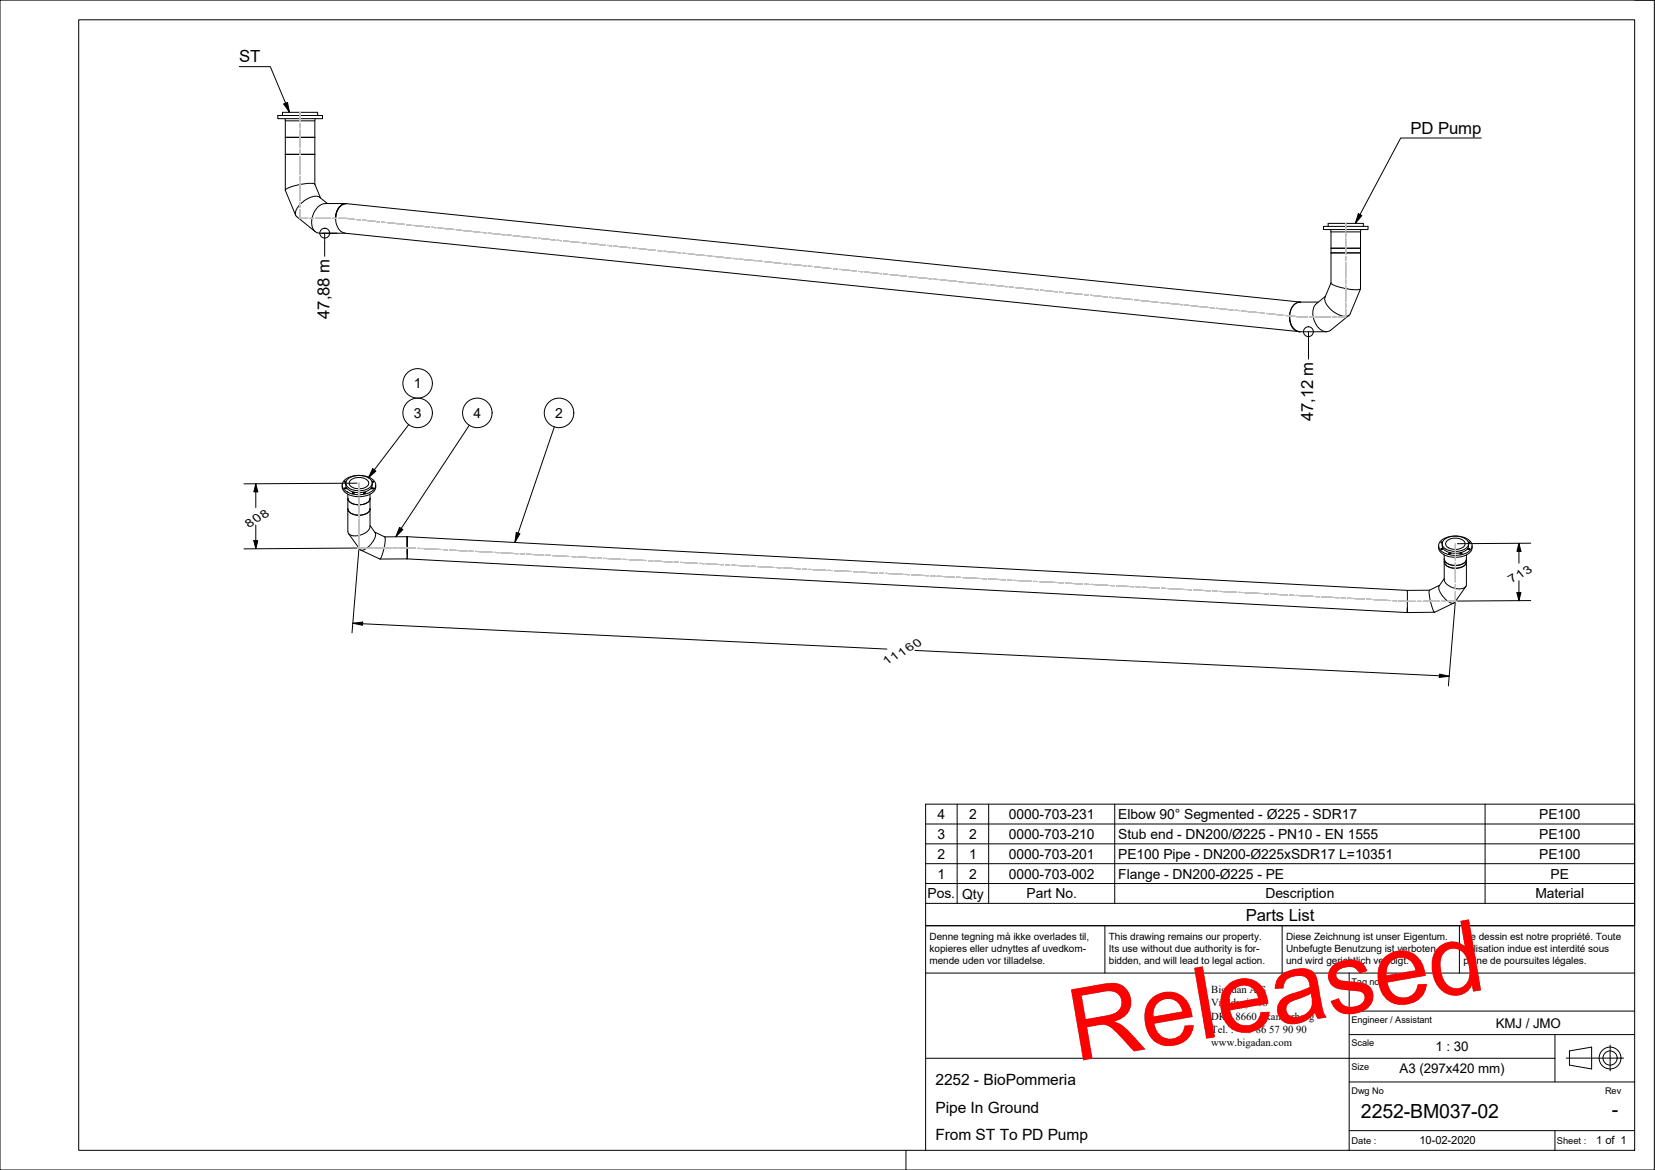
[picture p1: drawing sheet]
<svg xmlns="http://www.w3.org/2000/svg" width="420mm" height="297mm" viewBox="0 0 420 297" stroke-linecap="round" stroke-linejoin="round" font-family="sans-serif">
<!-- layer: 3D Sketch Geometry -->
<g fill="none" stroke="#c0c0c0" stroke-width=".25">
<path d="M76.2 28.5v2.3M76.2 31.3v1.2M76.2 33v4.5M76.2 38v1.2M76.2 39.7v4.5M76.2 44.8v1.1M76.2 46.5v4.5M76.2 51.5v1.1M76.2 53.2v2.2h1.9M78.6 55.4h1M80.1 55.4h3.8M84.4 55.4h1"/>
<path d="M85.9 55.4l4.1 .3M90.5 55.7l1 .1M92.1 55.9l4.2 .4M96.9 56.4l1 .1M98.5 56.5l4.2 .5M103.2 57.1h1.1M104.8 57.2l4.3 .4M109.6 57.7l1.1 .1M111.2 57.9l4.2 .4M116 58.4h1.1M117.6 58.5l4.2 .5M122.3 59l1.1 .1"/>
<path d="M124 59.2l4.2 .4M128.7 59.7l1.1 .1M130.3 59.8l4.3 .5M341.6 56.7v2M341.6 59.2v.9M135.1 60.3l1 .1M136.7 60.5l4.2 .4M141.5 61l1 .1M143 61.2l4.3 .4M147.8 61.7l1.1 .1M149.4 61.8l4.3 .5M154.2 62.3l1.1 .1"/>
<path d="M155.8 62.5l4.3 .4M160.6 63l1.1 .1M162.2 63.1l4.2 .5M167 63.6l1 .1M168.6 63.8l4.2 .4M173.4 64.3l1 .1M174.9 64.5l4.3 .4M179.7 64.9l1.1 .2M181.3 65.1l4.2 .5M186.1 65.6l1.1 .1M187.7 65.8l4.2 .4M192.4 66.2l1.1 .2"/>
<path d="M194.1 66.4l4.2 .5M198.8 66.9l1.1 .1M200.4 67.1l4.3 .4M205.2 67.5l1 .2M206.8 67.7l4.2 .5M211.6 68.2l1 .2M213.2 68.4l4.2 .4M217.9 68.9l1.1 .1M219.5 69l4.3 .5M224.3 69.5l1.1 .2M225.9 69.7l4.3 .4M230.7 70.2l1.1 .1"/>
<path d="M232.3 70.4l4.3 .4M237.1 70.9l1 .1M238.7 71l4.2 .4M243.5 71.5l1 .1M245 71.7l4.3 .4M249.8 72.2l1.1 .1M251.4 72.3l4.3 .5M256.2 72.8l1.1 .1M257.8 73l4.2 .4M262.6 73.5l1 .1M264.2 73.6l4.2 .5M268.9 74.2l1.1 .1"/>
<path d="M270.5 74.3l4.3 .4M275.3 74.8l1.1 .1M276.9 75l4.2 .4M281.7 75.5l1 .1M283.3 75.6l4.2 .5M288 76.1l1.1 .1M289.6 76.3l4.3 .4M294.4 76.8l1.1 .1M296 76.9l4.3 .5M300.8 77.5h1.1M302.4 77.6l4.3 .4M307.2 78.1l1 .1"/>
<path d="M308.8 78.3l4.2 .4M313.6 78.8l1 .1M315.1 78.9l4.3 .5M319.9 79.4l1.1 .1M321.5 79.6l4.3 .4M341.6 60.6v4M341.6 65.1v1M341.6 66.6v4M341.6 71.1v.9M341.6 72.5v4M341.6 77v1M341.6 78.5v2h-1.9"/>
<path d="M326.3 80.1l1.1 .1M327.9 80.2l4 .3M332.4 80.5h1M333.9 80.5h3.9M338.2 80.5h1M91.1 122.7v1.8M91.1 125v.9M91.1 126.3v3.7M91.1 130.5v.8M91.1 131.8v3.7M91.1 135.9v.9M91.1 137.3v1.8h2.1"/>
<path d="M93.7 139.1h1M99.3 139.1h-4.1M99.8 139.1h1M101.3 139.1l4.2 .1M106 139.2l1.1 .1M107.7 139.3l4.3 .2M112.6 139.6h1M114.2 139.6l4.3 .3M119.1 139.9l1 .1M120.7 140l4.4 .2M369.5 138v2.5M125.6 140.2l1.1 .1"/>
<path d="M127.2 140.4l4.3 .2M132.1 140.6l1.1 .1M133.7 140.7l4.3 .2M138.6 141h1.1M140.3 141l4.3 .3M145.1 141.3l1.1 .1M146.7 141.4l4.4 .2M151.6 141.6l1.1 .1M153.2 141.8l4.4 .2M158.2 142l1 .1M159.8 142.1l4.3 .2M164.6 142.4h1.1"/>
<path d="M166.3 142.4l4.3 .3M171.2 142.7l1.1 .1M172.8 142.8l4.3 .2M177.7 143l1.1 .1M179.3 143.2l4.3 .2M184.2 143.4l1.1 .1M185.8 143.5l4.4 .2M190.7 143.7l1.1 .1M192.3 143.8l4.4 .3M197.2 144.1l1.1 .1M198.8 144.2l4.4 .2M203.7 144.4l1.1 .1"/>
<path d="M205.4 144.6l4.3 .2M210.2 144.8l1.1 .1M211.8 144.9l4.4 .2M216.7 145.1l1.1 .1M218.4 145.2l4.3 .3M223.3 145.5l1 .1M224.9 145.6l4.3 .2M229.7 145.8l1.1 .1M231.4 146l4.3 .2M236.3 146.2h1.1M237.9 146.3l4.3 .2M242.8 146.5l1.1 .1"/>
<path d="M244.4 146.6l4.4 .3M249.3 146.9l1.1 .1M250.9 147l4.4 .2M255.8 147.3h1.1M257.4 147.3l4.4 .3M262.3 147.6h1.1M263.9 147.7l4.4 .2M268.8 147.9l1.1 .1M270.5 148l4.3 .3M275.3 148.3l1.1 .1M277 148.4l4.3 .2M281.9 148.7h1.1"/>
<path d="M283.5 148.7l4.3 .3M288.4 149h1M290 149.1l4.3 .2M294.9 149.3l1.1 .1M296.5 149.4l4.4 .3M301.4 149.7l1.1 .1M303 149.8l4.3 .2M307.9 150.1h1.1M309.5 150.1l4.4 .3M314.4 150.4h1.1M316 150.5l4.4 .2M320.9 150.7l1.1 .1"/>
<path d="M322.5 150.8l4.4 .3M327.4 151.1l1.1 .1M329.1 151.2l4.3 .2M333.9 151.5h1.1M335.6 151.5l4.3 .3M340.4 151.8h1.1M342.1 151.9l4.3 .2M347 152.1l1.1 .1M348.6 152.2l4.3 .3M353.5 152.5l1.1 .1M355.1 152.6l4.2 .1M359.8 152.7h1"/>
<path d="M361.4 152.6h4M365.9 152.6h1M369.5 141.1v1.2M369.5 142.9v4.9M369.5 148.4v1.2M369.5 150.2v2.4h-2"/>
</g>
<!-- layer: Visible -->
<g fill="none" stroke="#000" stroke-width=".25">
<path d="M70.5 29.3h11.4v.8h-11.4zM71.7 29.3v-.8h8.9v.8M72.4 30.1v.6M72.4 39.2h7.5M72.4 34.9h7.5M72.4 30.7v17.6M72.4 30.7h7.5M79.9 34.9v11.9M80 30.1l-.1 4.8M72.4 48.3l2.7 6.3M79.9 46.8l-.5-.2h-2l-3.7 .9a1.69 1.69 0 0 0-1.3 .8M79.9 46.8l1.5 3.4"/>
<path d="M83.1 51.7l-1.9-1.6a3.8 3.8 0 0 0-4.1 .9 4 4 0 0 0-2 3.6l.1 .3 4.9 3.9M87.6 59.2a3.9 3.9 0 0 1-2.3-4.8 3.1 3.1 0 0 1 2.5-2.7 3.3 3.3 0 0 0-2.6 3.7 3.3 3.3 0 0 1 2.9-3.7l242.1 25a3.4 3.4 0 0 0-2.8 4 3.3 3.3 0 0 0 2.6 3.5 3.5 3.5 0 0 1-2.6-4.1 3.3 3.3 0 0 1 2.6-3.4h4.7M87.6 59.2l242.1 25M87.9 51.7h-5.4a4.7 4.7 0 0 0-3.1 6.2l.6 .9 .8 .4h6.8M336 57.5h11.3v.8h-11.3zM337.2 57.5v-.8h8.9v.8M337.8 58.3l.1 .6M337.9 58.9v13M337.9 58.9h7.5M345.5 58.3l-.1 4.7M336.5 75.3l-2.3 1.8a4.5 4.5 0 0 0 .1 5.6 2.55 2.55 0 0 0 3.5 1.1l4.7-3.8M337.9 71.8l-1.5 3.7a4.3 4.3 0 0 0 2.6 3.9 3 3 0 0 0 3.7 .5l2.7-6.6"/>
<path d="M337.9 64.2h7.5M337.9 63h7.5M345.4 63v10.3a3.7 3.7 0 0 1-3 .1l-2.9-.6-1.2-.6-.4-.3M327.4 80.5a3.3 3.3 0 0 0 2.5 3.7h6.8M86.9 123.1v.5a3.7 3.7 0 0 0 3.9 2.5 4.3 4.3 0 0 0 4.5-2.1l.1-.9M87.3 122a5.9 5.9 0 0 1 7.7 .2 1.8 1.8 0 0 1-1.1 2.8l-.6 .3a5.7 5.7 0 0 1-6.2-1.4 1.63 1.63 0 0 1 .2-1.9zM87.5 123.9a.21 .21 0 0 1 .3-.1 .21 .21 0 0 1 0 .3h-.3zM87.8 122.7v.4a2.76 2.76 0 0 0 3.1 2 3.4 3.4 0 0 0 3.5-1.6l.1-.8M87.9 122.2a.22 .22 0 0 0-.3-.1 .22 .22 0 0 0-.1 .3 .22 .22 0 0 0 .3 .1M88.2 121.7a4.6 4.6 0 0 1 6.2 .4 1.85 1.85 0 0 1-1.8 2.3 4 4 0 0 1-4.8-1.4v-.6zM88.3 129.2a2.74 2.74 0 0 0 3.4 1.6 2.15 2.15 0 0 0 2.2-1.6M88.3 126.5a2.54 2.54 0 0 0 2.9 1.7h.2a2.43 2.43 0 0 0 2.5-1.7"/>
<path d="M88.3 125.5v9.4a1.99 1.99 0 0 0 2.7 1.1l.5-.2a2.98 2.98 0 0 0 2.4-2.1v-8.2M88.9 122a3.3 3.3 0 0 1 4.7 .3 1.51 1.51 0 0 1-1.6 1.7h-.2a2.56 2.56 0 0 1-3.2-1.3zM92.3 125a.27 .27 0 0 1 .4-.1 .27 .27 0 0 1 0 .4 .27 .27 0 0 1-.4-.1zM93.9 133.4l1.4 1.9 .1 .5-.7 1.7-1.6 1.7a1.29 1.29 0 0 1-1.7 .3l-2.9-4M94.3 123.9a.21 .21 0 0 1 .3-.1 .21 .21 0 0 1 0 .3h-.3zM94.4 122.2h.1a.21 .21 0 0 1 .3 .2 .21 .21 0 0 1-.3 .1M95.2 135.1l2.5 1.2M97.7 136.3l.1 1.1-.3 1.7-.5 1.9-.5 .9-4.9-2.3M103.3 136.3v5.6M103.3 136.3h.1M103.3 136.3h-5.6M103.4 136.3v4.4"/>
<path d="M103.4 136.3l253.9 13.6M365.2 138.5v.6a3.7 3.7 0 0 0 4.2 2.4 4 4 0 0 0 4.3-2.2v-.8M365.6 137.5a5.9 5.9 0 0 1 7.9 .2 1.99 1.99 0 0 1-1.6 2.8l-.5 .2a5.9 5.9 0 0 1-5.9-1.2 1.49 1.49 0 0 1 .1-2zM365.8 139.3a.22 .22 0 0 1 .3-.2 .22 .22 0 0 1 .2 .2 .22 .22 0 0 1-.3 .2zM366.1 138v.5a2.67 2.67 0 0 0 3 1.9h.7a2.85 2.85 0 0 0 3-1.9v-.5M366.2 137.6a.22 .22 0 0 0-.3-.1 .22 .22 0 0 0-.1 .3 .22 .22 0 0 0 .3 .1M366.6 137.1l.2-.2a4.6 4.6 0 0 1 5.9 .6 1.88 1.88 0 0 1-1.9 2.3 4.2 4.2 0 0 1-4.6-1.3v-.8zM367.4 137.3a3.2 3.2 0 0 1 4.5 .5 1.6 1.6 0 0 1-1.9 1.6 2.44 2.44 0 0 1-3-1.4zM372.7 137.6l.5 .1-.4 .2M103.3 141.9l253.9 13.6M103.3 141.9h-6.8M357.2 155.5l.1-1.2v1.2"/>
<path d="M357.2 155.5h.1M357.3 149.9v5.6M362.9 149.8l-.1 .8 .3 1.7 1 3.1 5-2.3M362.9 149.8l-5.6 .1M364.2 155.4l-6.9 .1M365.4 148.6l-2.5 1.2M366.6 142.6a2.98 2.98 0 0 0 3.9 1.5 1.88 1.88 0 0 0 1.8-1.5M366.6 141.9a2.94 2.94 0 0 0 3.8 1.6 1.96 1.96 0 0 0 1.9-1.6M366.6 140.9v6.2a3.6 3.6 0 0 0 3.6 2.4 1.65 1.65 0 0 0 2.1-1.1v-7.5M366.6 146.9l-1.2 1.8a3.8 3.8 0 0 0 1.7 3.6l.2 .2a1.63 1.63 0 0 0 2 .5l2.9-4.1"/>
<circle cx="89.7" cy="125.2" r=".22"/>
<circle cx="372.9" cy="139.4" r=".22"/>
<circle cx="368.1" cy="140.6" r=".22"/>
<circle cx="370.9" cy="140.5" r=".22"/>
</g>
<!-- layer: Symbol -->
<g fill="none" stroke="#000" stroke-width=".25">
<path d="M60.7 16.9h7.9l4.9 11.6M72.1 26.4l.9-.4 .5 2.5zM376 35h-20.4l-11.5 21.7M344.8 54.3l.9 .4-1.6 2zM94.6 119l.8 .6-1.9 1.7zM103.8 107.8l-10.3 13.5M119.1 108l-18.6 28.3M140.7 108.4l-10 29.3M101.4 133.9l.9 .5-1.8 1.9zM131.1 135.2l.9 .3-1.3 2.2zM235 209.2h180M235 214.2h180"/>
<path d="M235 219.3h180M243 204.2v25.1M251 204.2v25.1M283 204.2v25.1M377 204.2v25.1M235 224.3h180v-20.1h-180v25.1M235 229.3v5.7h180v-5.7M415 224.3v5h-180"/>
<circle cx="106" cy="97.3" r="3.7"/>
<circle cx="106" cy="104.8" r="3.7"/>
<circle cx="121.2" cy="104.8" r="3.7"/>
<circle cx="141.9" cy="104.8" r="3.7"/>
</g>
<!-- layer: Border -->
<path d="M0 0h420v297h-420zM20 5h395v287h-395zM415 0h5M230 292v5" fill="none" stroke="#000" stroke-width=".25"/>
<!-- layer: Title -->
<g fill="none" stroke="#000" stroke-width=".25">
<path d="M280.5 235v12M325.5 235v12M370.5 235v12M415 235h-180v57M235 247h180M342.5 256.7h72.5M342.5 247v45M235 268.7h159.8M342.5 274.7h72.5M342.5 262.7h72.5M394.8 262.7v12M397.6 268.6h14.6"/>
<path d="M398.4 266.8l5.7-1v5.6l-5.7-1zM408.8 265.3v6.6M342.5 287h72.5M394.8 287v5"/>
<circle cx="408.7" cy="268.6" r="2.77"/>
<circle cx="408.7" cy="268.6" r="1.8"/>
</g>
<!-- layer: Dimension -->
<g fill="none" stroke="#000" stroke-width=".25">
<path d="M81.6 59.2h4M82.4 59.2v5.9M332.2 84.2v7M64.4 137.3h1l-.5 2zM64.9 122.8l.5 2.1h-1zM64.9 122.8v6M64.9 133.3v6M90.6 122.7l-28.7 .1M90.6 139.1l-28.7 .2M91.1 139.6l-1.7 21.1M385.6 138l.5 2h-1zM385.6 138v5"/>
<path d="M388.6 137.9l-18.6 .1M89.6 158.2l2.5-.3-.1 .8zM89.6 158.2l135.6 6.6M369.4 153l-1.7 21.1M385.1 150.5l1-.1-.5 2.1zM385.6 147.4v5.1M388.6 152.5l-18.6 .1M232.3 165.1l135.6 6.6M365.5 171.1l2.4 .6-2.5 .3z"/>
<circle cx="82.4" cy="59.2" r="1.25"/>
<circle cx="332.2" cy="84.2" r="1.25"/>
</g>
<g fill="#000">
<path d="M64.4 137.3h1l-.5 2z" fill-rule="evenodd"/>
<path d="M64.9 122.8l.5 2.1h-1z" fill-rule="evenodd"/>
<path d="M385.6 138l.5 2h-1z" fill-rule="evenodd"/>
<path d="M89.6 158.2l2.5-.3-.1 .8z" fill-rule="evenodd"/>
<path d="M385.1 150.5l1-.1-.5 2.1z" fill-rule="evenodd"/>
<path d="M365.5 171.1l2.4 .6-2.5 .3z" fill-rule="evenodd"/>
</g>
<!-- layer: Symbol -->
<g fill="#000">
<path d="M72.1 26.4l.9-.4 .5 2.5z" fill-rule="evenodd"/>
<path d="M344.8 54.3l.9 .4-1.6 2z" fill-rule="evenodd"/>
<path d="M94.6 119l.8 .6-1.9 1.7z" fill-rule="evenodd"/>
<path d="M101.4 133.9l.9 .5-1.8 1.9z" fill-rule="evenodd"/>
<path d="M131.1 135.2l.9 .3-1.3 2.2z" fill-rule="evenodd"/>
</g>
<text font-size="25.5" fill="#f00" x="273" y="269.6" transform="rotate(-10 273 269.6)">Released</text>
<g font-size="5">
<text x="345.5" y="283.7">2252-BM037-02</text>
<text x="409.2" y="283.3">-</text>
</g>
<g font-size="4.2">
<text x="60.7" y="15.7">ST</text>
<text x="358.1" y="33.9">PD Pump</text>
<text x="83.7" y="80.9" transform="rotate(-90 83.7 80.9)">47,88 m</text>
<text x="333.4" y="107" transform="rotate(-90 333.4 107)">47,12 m</text>
<text x="316.3" y="233.7">Parts List</text>
</g>
<g font-size="3.9">
<text x="237.5" y="275.5">2252 - BioPommeria</text>
<text x="237.5" y="282.5">Pipe In Ground</text>
<text x="237.5" y="289.5">From ST To PD Pump</text>
</g>
<g font-size="3.5">
<text x="105.1" y="98.6">1</text>
<text x="105.1" y="106.1">3</text>
<text x="120.2" y="106.1">4</text>
<text x="140.9" y="106.1">2</text>
<text x="238" y="207.9">4</text>
<text x="246" y="208">2</text>
<text x="256.1" y="208">0000-703-231</text>
<text x="283.9" y="208">Elbow 90° Segmented - Ø225 - SDR17</text>
<text x="390.7" y="208">PE100</text>
<text x="238" y="213">3</text>
<text x="246" y="213">2</text>
<text x="256.1" y="213">0000-703-210</text>
<text x="283.9" y="213">Stub end - DN200/Ø225 - PN10 - EN 1555</text>
<text x="390.7" y="213">PE100</text>
<text x="238" y="218">2</text>
<text x="246" y="218">1</text>
<text x="256.1" y="218">0000-703-201</text>
<text x="283.9" y="218">PE100 Pipe - DN200-Ø225xSDR17 L=10351</text>
<text x="390.7" y="218">PE100</text>
<text x="238" y="223">1</text>
<text x="246" y="223">2</text>
<text x="256.1" y="223">0000-703-002</text>
<text x="283.9" y="223.1">Flange - DN200-Ø225 - PE</text>
<text x="393.7" y="223">PE</text>
<text x="235.5" y="228.1">Pos.</text>
<text x="244.3" y="228.1">Qty</text>
<text x="260.6" y="228.1">Part No.</text>
<text x="321.3" y="228.1">Description</text>
<text x="389.8" y="228.1">Material</text>
</g>
<g font-size="3.4">
<text x="379.8" y="260.9">KMJ / JMO</text>
<text x="364.4" y="266.9">1 : 30</text>
<text x="355.3" y="272.5">A3 (297x420 mm)</text>
</g>
<g font-size="3">
<text x="67" y="131.8" transform="rotate(-30 67 131.8)">8</text>
<text x="63.2" y="134" transform="rotate(-30 63.2 134)">8</text>
<text x="65.1" y="132.9" transform="rotate(-30 65.1 132.9)">0</text>
<text x="385.7" y="147" transform="rotate(-30 385.7 147)">1</text>
<text x="387.6" y="145.9" transform="rotate(-30 387.6 145.9)">3</text>
<text x="225" y="168.9" transform="rotate(-30 225 168.9)">1</text>
</g>
<g font-size="2.9">
<text x="383.8" y="148.1" transform="rotate(-30 383.8 148.1)">7</text>
<text x="226.9" y="167.8" transform="rotate(-30 226.9 167.8)">1</text>
<text x="228.9" y="166.7" transform="rotate(-30 228.9 166.7)">1</text>
<text x="230.8" y="165.6" transform="rotate(-30 230.8 165.6)">6</text>
<text x="232.7" y="164.5" transform="rotate(-30 232.7 164.5)">0</text>
</g>
<g font-size="2.8">
<text x="360.3" y="290.5">10-02-2020</text>
<text x="405.3" y="290.5">1 of 1</text>
</g>
<g font-size="2.7">
<text x="307.5" y="252">Bigadan A/S</text>
<text x="307.5" y="255.5">Vroldvej 168</text>
<text x="307.5" y="262.3">Tel. : +45</text>
<text x="307.5" y="258.9">DK - 8660 Skanderborg</text>
<text x="318.9" y="262.3">86</text>
<text x="322.2" y="262.3">57</text>
<text x="325.7" y="262.3">90</text>
<text x="329.1" y="262.3">90</text>
<text x="307.5" y="265.7">www.bigadan.com</text>
</g>
<g font-size="2.5">
<text x="236" y="238.5">Denne tegning må ikke overlades til,</text>
<text x="281.5" y="238.5">This drawing remains our property.</text>
<text x="326.5" y="238.5">Diese Zeichnung ist unser Eigentum.</text>
<text x="371.5" y="238.5">Ce dessin est notre propriété. Toute</text>
<text x="236" y="241.6">kopieres eller udnyttes af uvedkom-</text>
<text x="236" y="244.8">mende uden vor tilladelse.</text>
<text x="281.5" y="244.8">bidden, and will lead to legal action.</text>
<text x="281.5" y="241.6">Its use without due authority is for-</text>
<text x="326.5" y="241.6">Unbefugte Benutzung ist verboten</text>
<text x="326.5" y="244.8">und wird gerichtlich verfolgt.</text>
<text x="371.5" y="241.6">utilisation indue est interdité sous</text>
<text x="371.5" y="244.8">peine de poursuites légales.</text>
</g>
<g font-size="2.4">
<text x="343.1" y="290.4">Date :</text>
<text x="395.2" y="290.4">Sheet :</text>
</g>
<g font-size="2.3">
<text x="343.1" y="250">Tag no.</text>
<text x="343.1" y="259.7">Engineer / Assistant</text>
<text x="343.1" y="265.7">Scale</text>
<text x="343.1" y="271.7">Size</text>
<text x="343.1" y="277.7">Dwg No</text>
<text x="407.5" y="277.7">Rev</text>
</g>
</svg>
